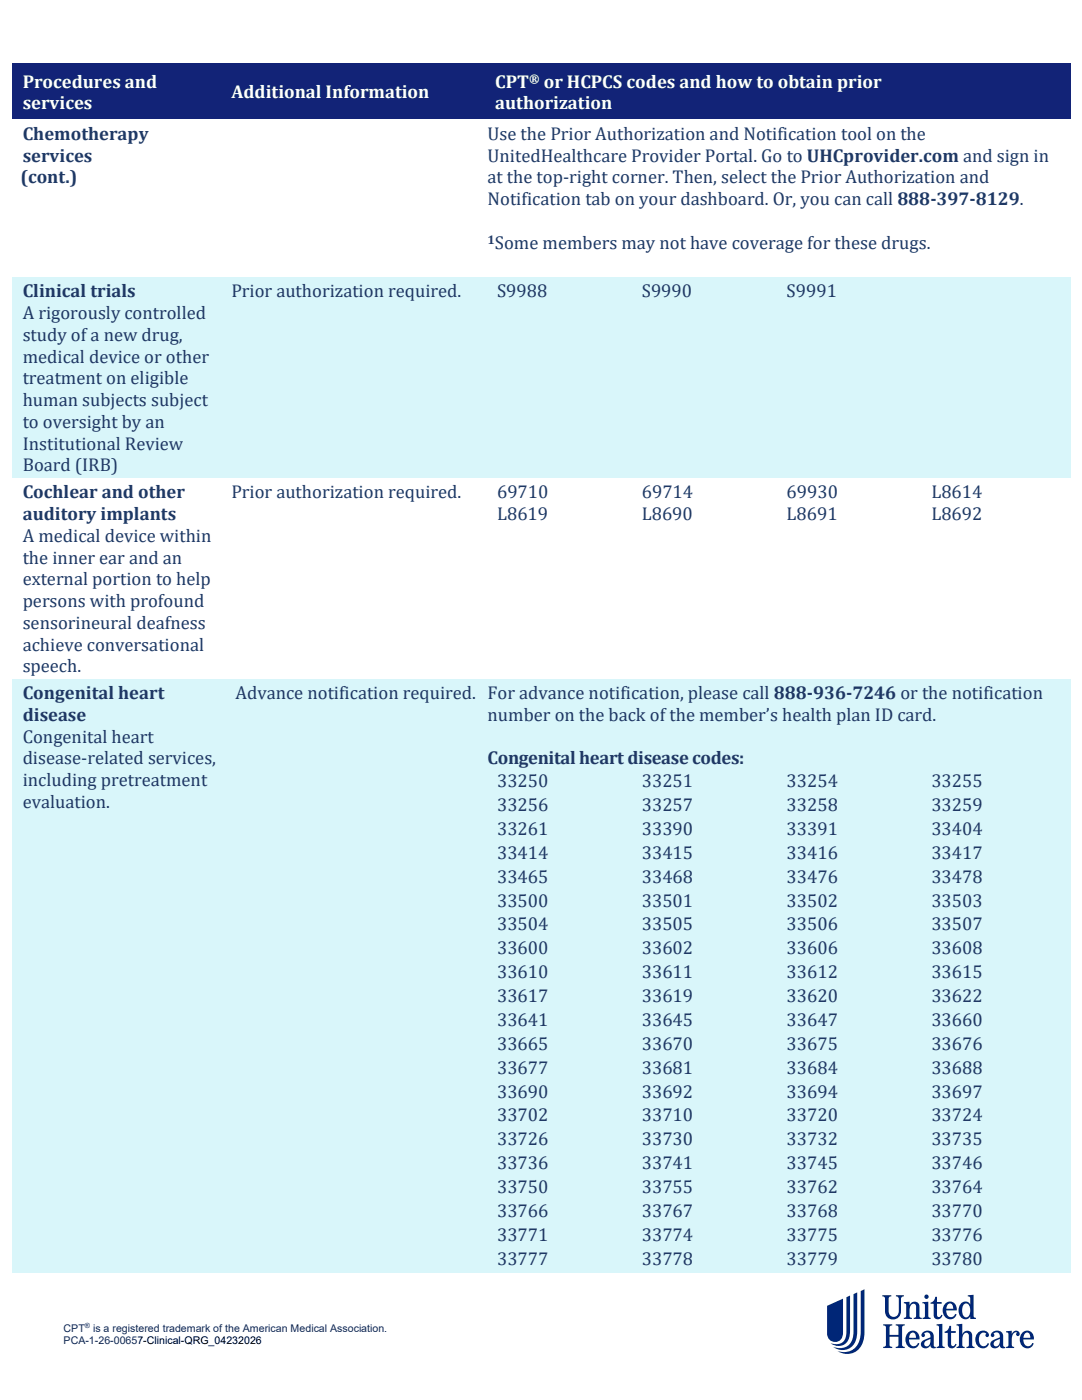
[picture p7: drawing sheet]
<svg xmlns="http://www.w3.org/2000/svg" width="216mm" height="279mm" viewBox="0 0 216 279" stroke-linecap="round" stroke-linejoin="round" font-family="sans-serif">
<g fill="#002677">
<path d="M176.1 258.5h1.8v.2a.45 .45 0 0 0-.6 .5v2.4a1.04 1.04 0 0 0 1 1.2 1.04 1.04 0 0 0 1-1.2v-2.4a.51 .51 0 0 0-.5-.5v-.2h1.6v.2a.51 .51 0 0 0-.6 .5v2.5a1.59 1.59 0 0 1-1.6 1.6 1.59 1.59 0 0 1-1.6-1.6v-2.5a.45 .45 0 0 0-.5-.5z"/>
<path d="M176.2 264.3h1.8v.2a.45 .45 0 0 0-.5 .4v1.5h1.8v-1.5a.44 .44 0 0 0-.6-.4v-.2h1.8v.2a.44 .44 0 0 0-.5 .4v3.5a.44 .44 0 0 0 .5 .4v.2h-1.8v-.2a.44 .44 0 0 0 .6-.4v-1.6h-1.8v1.6a.45 .45 0 0 0 .5 .4v.2h-1.8v-.2a.45 .45 0 0 0 .6-.4v-3.5a.45 .45 0 0 0-.6-.4z"/>
<path d="M180.3 259.9l1.2-.1v.7a1 1 0 0 1 1.1-.7 1 1 0 0 1 .9 .9v1.9a.39 .39 0 0 0 .4 .4v.2h-1.6v-.2a.39 .39 0 0 0 .5-.4v-1.8a.58 .58 0 0 0-.5-.6 .58 .58 0 0 0-.6 .5l-.2 .3a2.06 2.06 0 0 0 .2 1.9l.3 .1v.2h-1.7v-.2a.39 .39 0 0 0 .5-.4v-2.1l-.1-.3-.4-.1z"/>
<path d="M186.6 258.8h.4v1.1h.9v.3h-.9v2.2l.1 .4a.48 .48 0 0 0 .7-.4l.3 .1a.88 .88 0 0 1-.9 .8 .88 .88 0 0 1-.9-.8v-2.3h-.6v-.2a1.21 1.21 0 0 0 .9-1.2z"/>
<path d="M184 259.9l1.2-.1v2.8a.39 .39 0 0 0 .5 .4v.2h-1.6v-.2a.39 .39 0 0 0 .5-.4l-.1-2.3-.5-.2z"/>
<path d="M200.7 265.7l1.2-.1v.7a.77 .77 0 0 1 .8-.7 .77 .77 0 0 1 .7 .9 .36 .36 0 0 1-.5 0 .36 .36 0 0 1 0-.5 .75 .75 0 0 0-1 .8 2.08 2.08 0 0 0 .2 1.9l.3 .1v.2h-1.7v-.2l.3-.1 .2-.3v-2.1l-.1-.3-.4-.1z"/>
<path d="M189.4 264.6h.4v1h.9v.4h-.9v2.2l.1 .4a.48 .48 0 0 0 .7-.4l.3 .1a.88 .88 0 0 1-.9 .8 .88 .88 0 0 1-.9-.8v-2.3h-.6v-.2a1.22 1.22 0 0 0 .9-1.2z"/>
<path d="M195 266.1a1.22 1.22 0 0 1 1.4-.6 1.22 1.22 0 0 1 .9 1.2 .36 .36 0 0 1-.6 0 .36 .36 0 0 1 .1-.5l-.1-.1a.88 .88 0 0 0-1.3 .8 1.22 1.22 0 0 0 1.2 1.7l.5-.5h.3a1.39 1.39 0 0 1-1.5 1 1.39 1.39 0 0 1-1.2-1.3 2.02 2.02 0 0 1 .3-1.7z"/>
<path d="M186.9 264.3l1.1-.1v4.2l.2 .3 .3 .1v.2h-1.6v-.2l.3-.1 .2-.3v-3.5l-.2-.3-.3-.1z"/>
<path d="M190.9 264.3l1.1-.1v2.1a1 1 0 0 1 1.1-.7 1 1 0 0 1 .9 .9v1.9l.2 .3 .3 .1v.2h-1.7v-.2l.4-.1 .1-.3v-1.8a.58 .58 0 0 0-.5-.6 .58 .58 0 0 0-.6 .5l-.1 .3a2.06 2.06 0 0 0 .1 1.9l.3 .1v.2h-1.6v-.2l.3-.1 .1-.3v-3.5l-.1-.3-.3-.1z"/>
<path d="M165 260.6v5.5a1.61 1.61 0 0 0 1.7 1.7 1.61 1.61 0 0 0 1.5-1.9v-6.7zM168.9 258.9l.7-.3v7a2.5 2.5 0 0 1-2.3 3l-.8-.1-.8-.4a2.2 2.2 0 0 0 2.3-.2 2.2 2.2 0 0 0 .9-2.2zM170.3 258.3l.7-.4v7.8a3.1 3.1 0 0 1-2.9 3.7l-.8-.1-1.1-.5a2.85 2.85 0 0 0 3.1-.3 2.85 2.85 0 0 0 1-2.8zM171.7 257.7l.8-.4v8.6a4 4 0 0 1-2.7 4.2h-1.6l-1.1-.5a3.4 3.4 0 0 0 4.6-2.9z"/>
<path d="M189.1 260.4a.55 .55 0 0 1 .9 0l.2 .8h-1.4zM188.5 260.3a1.77 1.77 0 0 0-.3 2 1.77 1.77 0 0 0 1.8 .9 1.31 1.31 0 0 0 .9-.9l-.3-.1a.88 .88 0 0 1-1 .7 .88 .88 0 0 1-.7-.9l-.1-.5h2.1a1.39 1.39 0 0 0-.7-1.6 1.39 1.39 0 0 0-1.7 .4z"/>
<path d="M192.3 260.4a.76 .76 0 0 1 .9-.2 .76 .76 0 0 1 .4 .9 1.37 1.37 0 0 1-.8 1.8 1.39 1.39 0 0 1-.8-1.9zM193.1 258.5v.2l.5 .2v1.4a1.23 1.23 0 0 0-1.4-.5 1.23 1.23 0 0 0-.9 1.3 1.55 1.55 0 0 0 .3 1.6 1.55 1.55 0 0 0 1.6 .4l.4-.4v.5h1.1v-.2a.39 .39 0 0 1-.4-.4v-4.2z"/>
<path d="M204.5 266.2a.55 .55 0 0 1 .9 0l.2 .8h-1.4zM203.9 266.1a1.77 1.77 0 0 0-.3 2 1.77 1.77 0 0 0 1.8 .9 1.31 1.31 0 0 0 .9-.9l-.3-.1a.88 .88 0 0 1-1 .7 .88 .88 0 0 1-.8-.9v-.5h2.1a1.39 1.39 0 0 0-.7-1.6 1.39 1.39 0 0 0-1.7 .4z"/>
<path d="M198.5 267.7l1-.5a1.21 1.21 0 0 1-.7 1.5 .54 .54 0 0 1-.5-.4 .54 .54 0 0 1 .2-.6zM197.9 265.9a.54 .54 0 0 0 0 .9 .36 .36 0 0 0 .5-.1 .36 .36 0 0 0-.2-.5 .74 .74 0 0 1 1-.2 .74 .74 0 0 1 .3 .9 2.7 2.7 0 0 0-1.9 1.1 .96 .96 0 0 0 .7 1.1 .96 .96 0 0 0 1.2-.7v.1a.72 .72 0 0 0 1.1 .5v-.2h-.3l-.1-.3v-1.8a1.28 1.28 0 0 0-.9-1.1 1.28 1.28 0 0 0-1.4 .3z"/>
<path d="M184.6 267.7l1.1-.5a1.21 1.21 0 0 1-.8 1.5 .54 .54 0 0 1-.5-.4 .54 .54 0 0 1 .2-.6zM184.1 265.9a.54 .54 0 0 0-.1 .9 .36 .36 0 0 0 .5-.1 .36 .36 0 0 0-.1-.5 .74 .74 0 0 1 .9-.2 .74 .74 0 0 1 .4 .9 2.73 2.73 0 0 0-1.9 1.1 .96 .96 0 0 0 .7 1.1 .96 .96 0 0 0 1.2-.7v.1a.72 .72 0 0 0 1 .5v-.2h-.2l-.2-.3v-1.8a1.27 1.27 0 0 0-.8-1.1 1.27 1.27 0 0 0-1.4 .3z"/>
<path d="M181.6 266.2a.55 .55 0 0 1 1 0l.2 .8h-1.4zM181.1 266.1a1.77 1.77 0 0 0-.3 2 1.77 1.77 0 0 0 1.8 .9 1.32 1.32 0 0 0 .8-.9l-.2-.1a.88 .88 0 0 1-1 .7 .88 .88 0 0 1-.8-.9v-.5h2.1a1.39 1.39 0 0 0-.7-1.6 1.39 1.39 0 0 0-1.7 .4z"/>
<circle cx="184.9" cy="258.8" r=".44"/>
</g>
<g fill="#122377">
<path d="M2.5 12.7h41.6v11.2h-41.6z" fill-rule="evenodd"/>
<path d="M3.3 13.9h40.1v4.4h-40.1z" fill-rule="evenodd"/>
<path d="M3.3 18.3h40.1v4.3h-40.1z" fill-rule="evenodd"/>
<path d="M44.1 12.7h52.4v11.2h-52.4z" fill-rule="evenodd"/>
<path d="M44.9 16.1h50.9v4.4h-50.9z" fill-rule="evenodd"/>
<path d="M96.5 12.7h117.1v11.2h-117.1z" fill-rule="evenodd"/>
<path d="M97.3 13.9h115.5v4.4h-115.5z" fill-rule="evenodd"/>
<path d="M97.3 18.3h115.5v4.3h-115.5z" fill-rule="evenodd"/>
<path d="M2.5 12.7h41.6v.5h-41.6z" fill-rule="evenodd"/>
<path d="M44.1 12.7h52.4v.5h-52.4z" fill-rule="evenodd"/>
<path d="M96.5 12.7h117.1v.5h-117.1z" fill-rule="evenodd"/>
<path d="M2.5 23.4h41.6v.5h-41.6z" fill-rule="evenodd"/>
<path d="M44.1 23.4h52.4v.5h-52.4z" fill-rule="evenodd"/>
<path d="M96.5 23.4h117.1v.5h-117.1z" fill-rule="evenodd"/>
</g>
<g fill="#fff">
<path d="M2.5 23.9h41.6v31.4h-41.6z" fill-rule="evenodd"/>
<path d="M3.3 28.7h40.1v4.4h-40.1z" fill-rule="evenodd"/>
<path d="M3.3 33.1h40.1v4.3h-40.1z" fill-rule="evenodd"/>
<path d="M3.3 37.4h40.1v4.4h-40.1z" fill-rule="evenodd"/>
<path d="M3.3 41.8h40.1v4.3h-40.1z" fill-rule="evenodd"/>
<path d="M3.3 46.1h40.1v4.3h-40.1z" fill-rule="evenodd"/>
<path d="M44.1 23.9h52.4v31.4h-52.4z" fill-rule="evenodd"/>
<path d="M96.5 23.9h117.1v31.4h-117.1z" fill-rule="evenodd"/>
<path d="M97.3 28.7h115.5v4.4h-115.5z" fill-rule="evenodd"/>
<path d="M97.3 33.1h115.5v4.3h-115.5z" fill-rule="evenodd"/>
<path d="M97.3 37.4h115.5v4.4h-115.5z" fill-rule="evenodd"/>
<path d="M97.3 41.8h115.5v4.3h-115.5z" fill-rule="evenodd"/>
<path d="M97.3 46.1h115.5v4.3h-115.5z" fill-rule="evenodd"/>
<path d="M2.5 23.9h41.6v.5h-41.6z" fill-rule="evenodd"/>
<path d="M44.1 23.9h52.4v.5h-52.4z" fill-rule="evenodd"/>
<path d="M96.5 23.9h117.1v.5h-117.1z" fill-rule="evenodd"/>
<path d="M2.5 54.8h41.6v.5h-41.6z" fill-rule="evenodd"/>
<path d="M44.1 54.8h52.4v.5h-52.4z" fill-rule="evenodd"/>
<path d="M96.5 54.8h117.1v.5h-117.1z" fill-rule="evenodd"/>
</g>
<g fill="#fff">
<path d="M3.3 24.4h40.1v4.3h-40.1z"/>
<path d="M3.3 50.4h40.1v4.4h-40.1z"/>
<path d="M97.3 24.4h115.5v4.3h-115.5z"/>
</g>
<g fill="#d9f6fa">
<path d="M2.5 55.3h41.6v40.1h-41.6z" fill-rule="evenodd"/>
<path d="M3.3 60.2h40.1v4.3h-40.1z" fill-rule="evenodd"/>
<path d="M3.3 64.5h40.1v4.3h-40.1z" fill-rule="evenodd"/>
<path d="M3.3 68.8h40.1v4.4h-40.1z" fill-rule="evenodd"/>
<path d="M3.3 73.2h40.1v4.3h-40.1z" fill-rule="evenodd"/>
<path d="M3.3 77.5h40.1v4.4h-40.1z" fill-rule="evenodd"/>
<path d="M3.3 81.9h40.1v4.3h-40.1z" fill-rule="evenodd"/>
<path d="M3.3 86.2h40.1v4.4h-40.1z" fill-rule="evenodd"/>
<path d="M44.1 55.3h52.4v40.1h-52.4z" fill-rule="evenodd"/>
<path d="M96.5 55.3h117.1v40.1h-117.1z" fill-rule="evenodd"/>
<path d="M97.3 55.8h28.9v4.4h-28.9z" fill-rule="evenodd"/>
<path d="M126.2 55.8h28.8v4.4h-28.8z" fill-rule="evenodd"/>
<path d="M155 55.8h28.9v4.4h-28.9z" fill-rule="evenodd"/>
<path d="M183.9 55.8h28.9v4.4h-28.9z" fill-rule="evenodd"/>
<path d="M2.5 55.3h41.6v.5h-41.6z" fill-rule="evenodd"/>
<path d="M44.1 55.3h52.4v.5h-52.4z" fill-rule="evenodd"/>
<path d="M96.5 55.3h117.1v.5h-117.1z" fill-rule="evenodd"/>
<path d="M2.5 94.9h41.6v.5h-41.6z" fill-rule="evenodd"/>
<path d="M44.1 94.9h52.4v.5h-52.4z" fill-rule="evenodd"/>
<path d="M96.5 94.9h117.1v.5h-117.1z" fill-rule="evenodd"/>
</g>
<g fill="#d9f6fa">
<path d="M3.3 55.8h40.1v4.4h-40.1z"/>
<path d="M3.3 90.6h40.1v4.3h-40.1z"/>
<path d="M44.9 55.8h50.9v4.4h-50.9z"/>
<path d="M99.2 55.8h25v4.4h-25z"/>
<path d="M128.1 55.8h25v4.4h-25z"/>
<path d="M157 55.8h25v4.4h-25z"/>
</g>
<g fill="#fff">
<path d="M2.5 95.4h41.6v40.1h-41.6z" fill-rule="evenodd"/>
<path d="M3.3 100.3h40.1v4.3h-40.1z" fill-rule="evenodd"/>
<path d="M3.3 104.6h40.1v4.3h-40.1z" fill-rule="evenodd"/>
<path d="M3.3 108.9h40.1v4.4h-40.1z" fill-rule="evenodd"/>
<path d="M3.3 113.3h40.1v4.3h-40.1z" fill-rule="evenodd"/>
<path d="M3.3 117.6h40.1v4.4h-40.1z" fill-rule="evenodd"/>
<path d="M3.3 122h40.1v4.3h-40.1z" fill-rule="evenodd"/>
<path d="M3.3 126.3h40.1v4.4h-40.1z" fill-rule="evenodd"/>
<path d="M44.1 95.4h52.4v40.1h-52.4z" fill-rule="evenodd"/>
<path d="M96.5 95.4h117.1v40.1h-117.1z" fill-rule="evenodd"/>
<path d="M97.3 95.9h28.9v4.4h-28.9z" fill-rule="evenodd"/>
<path d="M126.2 95.9h28.8v4.4h-28.8z" fill-rule="evenodd"/>
<path d="M155 95.9h28.9v4.4h-28.9z" fill-rule="evenodd"/>
<path d="M183.9 95.9h28.9v4.4h-28.9z" fill-rule="evenodd"/>
<path d="M97.3 100.3h28.9v4.3h-28.9z" fill-rule="evenodd"/>
<path d="M126.2 100.3h28.8v4.3h-28.8z" fill-rule="evenodd"/>
<path d="M155 100.3h28.9v4.3h-28.9z" fill-rule="evenodd"/>
<path d="M183.9 100.3h28.9v4.3h-28.9z" fill-rule="evenodd"/>
<path d="M97.3 104.6h28.9v.4h-28.9z" fill-rule="evenodd"/>
<path d="M126.2 104.6h28.8v.4h-28.8z" fill-rule="evenodd"/>
<path d="M155 104.6h28.9v.4h-28.9z" fill-rule="evenodd"/>
<path d="M183.9 104.6h28.9v.4h-28.9z" fill-rule="evenodd"/>
<path d="M2.5 95.4h41.6v.5h-41.6z" fill-rule="evenodd"/>
<path d="M44.1 95.4h52.4v.5h-52.4z" fill-rule="evenodd"/>
<path d="M96.5 95.4h117.1v.5h-117.1z" fill-rule="evenodd"/>
<path d="M2.5 135h41.6v.5h-41.6z" fill-rule="evenodd"/>
<path d="M44.1 135h52.4v.5h-52.4z" fill-rule="evenodd"/>
<path d="M96.5 135h117.1v.5h-117.1z" fill-rule="evenodd"/>
</g>
<g fill="#fff">
<path d="M3.3 95.9h40.1v4.4h-40.1z"/>
<path d="M3.3 130.7h40.1v4.3h-40.1z"/>
<path d="M44.9 95.9h50.9v4.4h-50.9z"/>
<path d="M99.2 95.9h25v4.4h-25z"/>
<path d="M128.1 95.9h25v4.4h-25z"/>
<path d="M157 95.9h25v4.4h-25z"/>
<path d="M185.8 95.9h25.1v4.4h-25.1z"/>
<path d="M99.2 100.3h25v4.3h-25z"/>
<path d="M128.1 100.3h25v4.3h-25z"/>
<path d="M157 100.3h25v4.3h-25z"/>
<path d="M185.8 100.3h25.1v4.3h-25.1z"/>
</g>
<g fill="#d9f6fa">
<path d="M2.5 135.5h41.6v118.4h-41.6z" fill-rule="evenodd"/>
<path d="M3.3 140.4h40.1v4.3h-40.1z" fill-rule="evenodd"/>
<path d="M3.3 144.7h40.1v4.4h-40.1z" fill-rule="evenodd"/>
<path d="M3.3 149.1h40.1v4.3h-40.1z" fill-rule="evenodd"/>
<path d="M3.3 153.4h40.1v4.3h-40.1z" fill-rule="evenodd"/>
<path d="M3.3 157.7h40.1v4.4h-40.1z" fill-rule="evenodd"/>
<path d="M3.3 162.1h40.1v4.3h-40.1z" fill-rule="evenodd"/>
<path d="M3.3 166.4h40.1v4.4h-40.1z" fill-rule="evenodd"/>
<path d="M3.3 170.8h40.1v4.3h-40.1z" fill-rule="evenodd"/>
<path d="M3.3 175.1h40.1v4.4h-40.1z" fill-rule="evenodd"/>
<path d="M3.3 179.5h40.1v4.3h-40.1z" fill-rule="evenodd"/>
<path d="M3.3 183.8h40.1v4.4h-40.1z" fill-rule="evenodd"/>
<path d="M3.3 188.2h40.1v4.3h-40.1z" fill-rule="evenodd"/>
<path d="M3.3 192.5h40.1v4.3h-40.1z" fill-rule="evenodd"/>
<path d="M3.3 196.8h40.1v4.4h-40.1z" fill-rule="evenodd"/>
<path d="M3.3 201.2h40.1v4.3h-40.1z" fill-rule="evenodd"/>
<path d="M3.3 205.5h40.1v4.3h-40.1z" fill-rule="evenodd"/>
<path d="M3.3 209.8h40.1v4.4h-40.1z" fill-rule="evenodd"/>
<path d="M3.3 214.2h40.1v4.3h-40.1z" fill-rule="evenodd"/>
<path d="M3.3 218.5h40.1v4.4h-40.1z" fill-rule="evenodd"/>
<path d="M3.3 222.9h40.1v4.3h-40.1z" fill-rule="evenodd"/>
<path d="M3.3 227.2h40.1v4.4h-40.1z" fill-rule="evenodd"/>
<path d="M3.3 231.6h40.1v4.3h-40.1z" fill-rule="evenodd"/>
<path d="M3.3 235.9h40.1v4.4h-40.1z" fill-rule="evenodd"/>
<path d="M3.3 240.3h40.1v4.3h-40.1z" fill-rule="evenodd"/>
<path d="M3.3 244.6h40.1v4.3h-40.1z" fill-rule="evenodd"/>
<path d="M44.1 135.5h52.4v118.4h-52.4z" fill-rule="evenodd"/>
<path d="M96.5 135.5h117.1v118.4h-117.1z" fill-rule="evenodd"/>
<path d="M97.3 140.4h115.5v4.3h-115.5z" fill-rule="evenodd"/>
<path d="M97.3 144.7h115.5v4.4h-115.5z" fill-rule="evenodd"/>
<path d="M97.3 149.1h115.5v4.3h-115.5z" fill-rule="evenodd"/>
<path d="M97.3 153.4h28.9v4.8h-28.9z" fill-rule="evenodd"/>
<path d="M99.2 153.6h25v4.3h-25z" fill-rule="evenodd"/>
<path d="M126.2 153.4h28.8v4.8h-28.8z" fill-rule="evenodd"/>
<path d="M128.1 153.6h25v4.3h-25z" fill-rule="evenodd"/>
<path d="M155 153.4h28.9v4.8h-28.9z" fill-rule="evenodd"/>
<path d="M157 153.6h25v4.3h-25z" fill-rule="evenodd"/>
<path d="M183.9 153.4h28.9v4.8h-28.9z" fill-rule="evenodd"/>
<path d="M185.8 153.6h25.1v4.3h-25.1z" fill-rule="evenodd"/>
<path d="M97.3 158.2h28.9v4.7h-28.9z" fill-rule="evenodd"/>
<path d="M126.2 158.2h28.8v4.7h-28.8z" fill-rule="evenodd"/>
<path d="M155 158.2h28.9v4.7h-28.9z" fill-rule="evenodd"/>
<path d="M183.9 158.2h28.9v4.7h-28.9z" fill-rule="evenodd"/>
<path d="M97.3 162.9h28.9v4.8h-28.9z" fill-rule="evenodd"/>
<path d="M99.2 163.1h25v4.4h-25z" fill-rule="evenodd"/>
<path d="M126.2 162.9h28.8v4.8h-28.8z" fill-rule="evenodd"/>
<path d="M128.1 163.1h25v4.4h-25z" fill-rule="evenodd"/>
<path d="M155 162.9h28.9v4.8h-28.9z" fill-rule="evenodd"/>
<path d="M157 163.1h25v4.4h-25z" fill-rule="evenodd"/>
<path d="M183.9 162.9h28.9v4.8h-28.9z" fill-rule="evenodd"/>
<path d="M185.8 163.1h25.1v4.4h-25.1z" fill-rule="evenodd"/>
<path d="M97.3 167.7h28.9v4.7h-28.9z" fill-rule="evenodd"/>
<path d="M126.2 167.7h28.8v4.7h-28.8z" fill-rule="evenodd"/>
<path d="M155 167.7h28.9v4.7h-28.9z" fill-rule="evenodd"/>
<path d="M183.9 167.7h28.9v4.7h-28.9z" fill-rule="evenodd"/>
<path d="M97.3 172.4h28.9v4.8h-28.9z" fill-rule="evenodd"/>
<path d="M99.2 172.7h25v4.3h-25z" fill-rule="evenodd"/>
<path d="M126.2 172.4h28.8v4.8h-28.8z" fill-rule="evenodd"/>
<path d="M128.1 172.7h25v4.3h-25z" fill-rule="evenodd"/>
<path d="M155 172.4h28.9v4.8h-28.9z" fill-rule="evenodd"/>
<path d="M157 172.7h25v4.3h-25z" fill-rule="evenodd"/>
<path d="M183.9 172.4h28.9v4.8h-28.9z" fill-rule="evenodd"/>
<path d="M185.8 172.7h25.1v4.3h-25.1z" fill-rule="evenodd"/>
<path d="M97.3 177.2h28.9v4.8h-28.9z" fill-rule="evenodd"/>
<path d="M126.2 177.2h28.8v4.8h-28.8z" fill-rule="evenodd"/>
<path d="M155 177.2h28.9v4.8h-28.9z" fill-rule="evenodd"/>
<path d="M183.9 177.2h28.9v4.8h-28.9z" fill-rule="evenodd"/>
<path d="M97.3 182h28.9v4.7h-28.9z" fill-rule="evenodd"/>
<path d="M99.2 182.2h25v4.3h-25z" fill-rule="evenodd"/>
<path d="M126.2 182h28.8v4.7h-28.8z" fill-rule="evenodd"/>
<path d="M128.1 182.2h25v4.3h-25z" fill-rule="evenodd"/>
<path d="M155 182h28.9v4.7h-28.9z" fill-rule="evenodd"/>
<path d="M157 182.2h25v4.3h-25z" fill-rule="evenodd"/>
<path d="M183.9 182h28.9v4.7h-28.9z" fill-rule="evenodd"/>
<path d="M185.8 182.2h25.1v4.3h-25.1z" fill-rule="evenodd"/>
<path d="M97.3 186.7h28.9v4.8h-28.9z" fill-rule="evenodd"/>
<path d="M126.2 186.7h28.8v4.8h-28.8z" fill-rule="evenodd"/>
<path d="M155 186.7h28.9v4.8h-28.9z" fill-rule="evenodd"/>
<path d="M183.9 186.7h28.9v4.8h-28.9z" fill-rule="evenodd"/>
<path d="M97.3 191.5h28.9v4.8h-28.9z" fill-rule="evenodd"/>
<path d="M99.2 191.7h25v4.3h-25z" fill-rule="evenodd"/>
<path d="M126.2 191.5h28.8v4.8h-28.8z" fill-rule="evenodd"/>
<path d="M128.1 191.7h25v4.3h-25z" fill-rule="evenodd"/>
<path d="M155 191.5h28.9v4.8h-28.9z" fill-rule="evenodd"/>
<path d="M157 191.7h25v4.3h-25z" fill-rule="evenodd"/>
<path d="M183.9 191.5h28.9v4.8h-28.9z" fill-rule="evenodd"/>
<path d="M185.8 191.7h25.1v4.3h-25.1z" fill-rule="evenodd"/>
<path d="M97.3 196.3h28.9v4.7h-28.9z" fill-rule="evenodd"/>
<path d="M126.2 196.3h28.8v4.7h-28.8z" fill-rule="evenodd"/>
<path d="M155 196.3h28.9v4.7h-28.9z" fill-rule="evenodd"/>
<path d="M183.9 196.3h28.9v4.7h-28.9z" fill-rule="evenodd"/>
<path d="M97.3 201h28.9v4.8h-28.9z" fill-rule="evenodd"/>
<path d="M99.2 201.2h25v4.4h-25z" fill-rule="evenodd"/>
<path d="M126.2 201h28.8v4.8h-28.8z" fill-rule="evenodd"/>
<path d="M128.1 201.2h25v4.4h-25z" fill-rule="evenodd"/>
<path d="M155 201h28.9v4.8h-28.9z" fill-rule="evenodd"/>
<path d="M157 201.2h25v4.4h-25z" fill-rule="evenodd"/>
<path d="M183.9 201h28.9v4.8h-28.9z" fill-rule="evenodd"/>
<path d="M185.8 201.2h25.1v4.4h-25.1z" fill-rule="evenodd"/>
<path d="M97.3 205.8h28.9v4.7h-28.9z" fill-rule="evenodd"/>
<path d="M126.2 205.8h28.8v4.7h-28.8z" fill-rule="evenodd"/>
<path d="M155 205.8h28.9v4.7h-28.9z" fill-rule="evenodd"/>
<path d="M183.9 205.8h28.9v4.7h-28.9z" fill-rule="evenodd"/>
<path d="M97.3 210.5h28.9v4.8h-28.9z" fill-rule="evenodd"/>
<path d="M99.2 210.8h25v4.3h-25z" fill-rule="evenodd"/>
<path d="M126.2 210.5h28.8v4.8h-28.8z" fill-rule="evenodd"/>
<path d="M128.1 210.8h25v4.3h-25z" fill-rule="evenodd"/>
<path d="M155 210.5h28.9v4.8h-28.9z" fill-rule="evenodd"/>
<path d="M157 210.8h25v4.3h-25z" fill-rule="evenodd"/>
<path d="M183.9 210.5h28.9v4.8h-28.9z" fill-rule="evenodd"/>
<path d="M185.8 210.8h25.1v4.3h-25.1z" fill-rule="evenodd"/>
<path d="M97.3 215.3h28.9v4.8h-28.9z" fill-rule="evenodd"/>
<path d="M126.2 215.3h28.8v4.8h-28.8z" fill-rule="evenodd"/>
<path d="M155 215.3h28.9v4.8h-28.9z" fill-rule="evenodd"/>
<path d="M183.9 215.3h28.9v4.8h-28.9z" fill-rule="evenodd"/>
<path d="M97.3 220.1h28.9v4.7h-28.9z" fill-rule="evenodd"/>
<path d="M99.2 220.3h25v4.3h-25z" fill-rule="evenodd"/>
<path d="M126.2 220.1h28.8v4.7h-28.8z" fill-rule="evenodd"/>
<path d="M128.1 220.3h25v4.3h-25z" fill-rule="evenodd"/>
<path d="M155 220.1h28.9v4.7h-28.9z" fill-rule="evenodd"/>
<path d="M157 220.3h25v4.3h-25z" fill-rule="evenodd"/>
<path d="M183.9 220.1h28.9v4.7h-28.9z" fill-rule="evenodd"/>
<path d="M185.8 220.3h25.1v4.3h-25.1z" fill-rule="evenodd"/>
<path d="M97.3 224.8h28.9v4.8h-28.9z" fill-rule="evenodd"/>
<path d="M126.2 224.8h28.8v4.8h-28.8z" fill-rule="evenodd"/>
<path d="M155 224.8h28.9v4.8h-28.9z" fill-rule="evenodd"/>
<path d="M183.9 224.8h28.9v4.8h-28.9z" fill-rule="evenodd"/>
<path d="M97.3 229.6h28.9v4.8h-28.9z" fill-rule="evenodd"/>
<path d="M99.2 229.8h25v4.3h-25z" fill-rule="evenodd"/>
<path d="M126.2 229.6h28.8v4.8h-28.8z" fill-rule="evenodd"/>
<path d="M128.1 229.8h25v4.3h-25z" fill-rule="evenodd"/>
<path d="M155 229.6h28.9v4.8h-28.9z" fill-rule="evenodd"/>
<path d="M157 229.8h25v4.3h-25z" fill-rule="evenodd"/>
<path d="M183.9 229.6h28.9v4.8h-28.9z" fill-rule="evenodd"/>
<path d="M185.8 229.8h25.1v4.3h-25.1z" fill-rule="evenodd"/>
<path d="M97.3 234.4h28.9v4.7h-28.9z" fill-rule="evenodd"/>
<path d="M126.2 234.4h28.8v4.7h-28.8z" fill-rule="evenodd"/>
<path d="M155 234.4h28.9v4.7h-28.9z" fill-rule="evenodd"/>
<path d="M183.9 234.4h28.9v4.7h-28.9z" fill-rule="evenodd"/>
<path d="M97.3 239.1h28.9v4.8h-28.9z" fill-rule="evenodd"/>
<path d="M99.2 239.3h25v4.4h-25z" fill-rule="evenodd"/>
<path d="M126.2 239.1h28.8v4.8h-28.8z" fill-rule="evenodd"/>
<path d="M128.1 239.3h25v4.4h-25z" fill-rule="evenodd"/>
<path d="M155 239.1h28.9v4.8h-28.9z" fill-rule="evenodd"/>
<path d="M157 239.3h25v4.4h-25z" fill-rule="evenodd"/>
<path d="M183.9 239.1h28.9v4.8h-28.9z" fill-rule="evenodd"/>
<path d="M185.8 239.3h25.1v4.4h-25.1z" fill-rule="evenodd"/>
<path d="M97.3 243.9h28.9v4.7h-28.9z" fill-rule="evenodd"/>
<path d="M126.2 243.9h28.8v4.7h-28.8z" fill-rule="evenodd"/>
<path d="M155 243.9h28.9v4.7h-28.9z" fill-rule="evenodd"/>
<path d="M183.9 243.9h28.9v4.7h-28.9z" fill-rule="evenodd"/>
<path d="M99.2 248.9h25v4.3h-25z" fill-rule="evenodd"/>
<path d="M128.1 248.9h25v4.3h-25z" fill-rule="evenodd"/>
<path d="M157 248.9h25v4.3h-25z" fill-rule="evenodd"/>
<path d="M185.8 248.9h25.1v4.3h-25.1z" fill-rule="evenodd"/>
<path d="M2.5 135.5h41.6v.5h-41.6z" fill-rule="evenodd"/>
<path d="M44.1 135.5h52.4v.5h-52.4z" fill-rule="evenodd"/>
<path d="M96.5 135.5h117.1v.5h-117.1z" fill-rule="evenodd"/>
<path d="M2.5 253.4h41.6v.5h-41.6z" fill-rule="evenodd"/>
<path d="M44.1 253.4h52.4v.5h-52.4z" fill-rule="evenodd"/>
<path d="M96.5 253.4h117.1v.5h-117.1z" fill-rule="evenodd"/>
</g>
<g fill="#d9f6fa">
<path d="M3.3 136h40.1v4.4h-40.1z"/>
<path d="M44.9 136h50.9v4.4h-50.9z"/>
<path d="M97.3 136h115.5v4.4h-115.5z"/>
<path d="M99.2 158.4h25v4.3h-25z"/>
<path d="M128.1 158.4h25v4.3h-25z"/>
<path d="M157 158.4h25v4.3h-25z"/>
<path d="M185.8 158.4h25.1v4.3h-25.1z"/>
<path d="M99.2 167.9h25v4.3h-25z"/>
<path d="M128.1 167.9h25v4.3h-25z"/>
<path d="M157 167.9h25v4.3h-25z"/>
<path d="M185.8 167.9h25.1v4.3h-25.1z"/>
<path d="M99.2 177.4h25v4.4h-25z"/>
<path d="M128.1 177.4h25v4.4h-25z"/>
<path d="M157 177.4h25v4.4h-25z"/>
<path d="M185.8 177.4h25.1v4.4h-25.1z"/>
<path d="M99.2 186.9h25v4.4h-25z"/>
<path d="M128.1 186.9h25v4.4h-25z"/>
<path d="M157 186.9h25v4.4h-25z"/>
<path d="M185.8 186.9h25.1v4.4h-25.1z"/>
<path d="M99.2 196.5h25v4.3h-25z"/>
<path d="M128.1 196.5h25v4.3h-25z"/>
<path d="M157 196.5h25v4.3h-25z"/>
<path d="M185.8 196.5h25.1v4.3h-25.1z"/>
<path d="M99.2 206h25v4.3h-25z"/>
<path d="M128.1 206h25v4.3h-25z"/>
<path d="M157 206h25v4.3h-25z"/>
<path d="M185.8 206h25.1v4.3h-25.1z"/>
<path d="M99.2 215.5h25v4.4h-25z"/>
<path d="M128.1 215.5h25v4.4h-25z"/>
<path d="M157 215.5h25v4.4h-25z"/>
<path d="M185.8 215.5h25.1v4.4h-25.1z"/>
<path d="M99.2 225h25v4.4h-25z"/>
<path d="M128.1 225h25v4.4h-25z"/>
<path d="M157 225h25v4.4h-25z"/>
<path d="M185.8 225h25.1v4.4h-25.1z"/>
<path d="M99.2 234.6h25v4.3h-25z"/>
<path d="M128.1 234.6h25v4.3h-25z"/>
<path d="M157 234.6h25v4.3h-25z"/>
<path d="M185.8 234.6h25.1v4.3h-25.1z"/>
<path d="M99.2 244.1h25v4.3h-25z"/>
<path d="M128.1 244.1h25v4.3h-25z"/>
<path d="M157 244.1h25v4.3h-25z"/>
<path d="M185.8 244.1h25.1v4.3h-25.1z"/>
<path d="M97.3 248.6h28.9v4.8h-28.9z"/>
<path d="M126.2 248.6h28.8v4.8h-28.8z"/>
<path d="M155 248.6h28.9v4.8h-28.9z"/>
<path d="M183.9 248.6h28.9v4.8h-28.9z"/>
</g>
<g font-size="3.7" fill="#fff">
<text x="4.5" y="17.5">Procedures and</text>
<text x="98.8" y="17.5">CPT</text>
<text x="108.5" y="17.5">or HCPCS codes and how to obtain prior</text>
<text x="4.5" y="21.8">services</text>
<text x="46.2" y="19.6">Additional Information</text>
<text x="98.8" y="21.8">authorization</text>
</g>
<g font-size="3.7" fill="#1f3864">
<text x="4.5" y="27.9">Chemotherapy</text>
<text x="97.3" y="27.9">Use the Prior Authorization and Notification tool on the</text>
<text x="4.5" y="32.3">services</text>
<text x="97.3" y="32.3">UnitedHealthcare Provider Portal. Go to UHCprovider.com and sign in</text>
<text x="4.1" y="36.6">(cont.)</text>
<text x="97.3" y="36.6">at the top-right corner. Then, select the Prior Authorization and</text>
<text x="97.3" y="40.9">Notification tab on your dashboard. Or, you can call 888-397-8129.</text>
<text x="98.7" y="49.6">Some members may not have coverage for these drugs.</text>
<text x="4.5" y="59.3">Clinical trials</text>
<text x="46.2" y="59.3">Prior authorization required.</text>
<text x="99.2" y="59.3">S9988</text>
<text x="128.1" y="59.3">S9990</text>
<text x="157" y="59.3">S9991</text>
<text x="4.5" y="63.7">A rigorously controlled</text>
<text x="4.5" y="68">study of a new drug,</text>
<text x="4.5" y="72.3">medical device or other</text>
<text x="4.5" y="76.7">treatment on eligible</text>
<text x="4.5" y="81">human subjects subject</text>
<text x="4.5" y="85.4">to oversight by an</text>
<text x="4.5" y="89.7">Institutional Review</text>
<text x="4.5" y="94.1">Board (IRB)</text>
<text x="4.5" y="99.4">Cochlear and other</text>
<text x="46.2" y="99.4">Prior authorization required.</text>
<text x="99.2" y="99.4">69710</text>
<text x="128.1" y="99.4">69714</text>
<text x="157" y="99.4">69930</text>
<text x="185.8" y="99.4">L8614</text>
<text x="4.5" y="103.8">auditory implants</text>
<text x="99.2" y="103.8">L8619</text>
<text x="128.1" y="103.8">L8690</text>
<text x="157" y="103.8">L8691</text>
<text x="185.8" y="103.8">L8692</text>
<text x="4.5" y="108.1">A medical device within</text>
<text x="4.5" y="112.5">the inner ear and an</text>
<text x="4.5" y="116.8">external portion to help</text>
<text x="4.5" y="121.2">persons with profound</text>
<text x="4.5" y="125.5">sensorineural deafness</text>
<text x="4.5" y="129.8">achieve conversational</text>
<text x="4.5" y="134.2">speech.</text>
<text x="4.5" y="139.6">Congenital heart</text>
<text x="4.5" y="143.9">disease</text>
<text x="47" y="139.6">Advance notification required.</text>
<text x="97.3" y="139.6">For advance notification, please call 888-936-7246 or the notification</text>
<text x="97.3" y="143.9">number on the back of the member’s health plan ID card.</text>
<text x="4.5" y="148.2">Congenital heart</text>
<text x="4.5" y="152.6">disease-related services,</text>
<text x="97.3" y="152.6">Congenital heart disease codes:</text>
<text x="4.5" y="156.9">including pretreatment</text>
<text x="4.5" y="161.2">evaluation.</text>
<text x="99.2" y="157.1">33250</text>
<text x="99.2" y="161.9">33256</text>
<text x="128.1" y="157.1">33251</text>
<text x="128.1" y="161.9">33257</text>
<text x="157" y="157.1">33254</text>
<text x="157" y="161.9">33258</text>
<text x="185.8" y="157.1">33255</text>
<text x="185.8" y="161.9">33259</text>
<text x="99.2" y="166.6">33261</text>
<text x="128.1" y="166.6">33390</text>
<text x="157" y="166.6">33391</text>
<text x="185.8" y="166.6">33404</text>
<text x="99.2" y="171.4">33414</text>
<text x="128.1" y="171.4">33415</text>
<text x="157" y="171.4">33416</text>
<text x="185.8" y="171.4">33417</text>
<text x="99.2" y="176.2">33465</text>
<text x="128.1" y="176.2">33468</text>
<text x="157" y="176.2">33476</text>
<text x="185.8" y="176.2">33478</text>
<text x="99.2" y="180.9">33500</text>
<text x="99.2" y="185.7">33504</text>
<text x="128.1" y="180.9">33501</text>
<text x="128.1" y="185.7">33505</text>
<text x="157" y="180.9">33502</text>
<text x="157" y="185.7">33506</text>
<text x="185.8" y="180.9">33503</text>
<text x="185.8" y="185.7">33507</text>
<text x="99.2" y="190.5">33600</text>
<text x="128.1" y="190.5">33602</text>
<text x="157" y="190.5">33606</text>
<text x="185.8" y="190.5">33608</text>
<text x="99.2" y="195.2">33610</text>
<text x="128.1" y="195.2">33611</text>
<text x="157" y="195.2">33612</text>
<text x="185.8" y="195.2">33615</text>
<text x="99.2" y="200">33617</text>
<text x="128.1" y="200">33619</text>
<text x="157" y="200">33620</text>
<text x="185.8" y="200">33622</text>
<text x="99.2" y="204.7">33641</text>
<text x="99.2" y="209.5">33665</text>
<text x="128.1" y="204.7">33645</text>
<text x="128.1" y="209.5">33670</text>
<text x="157" y="204.7">33647</text>
<text x="157" y="209.5">33675</text>
<text x="185.8" y="204.7">33660</text>
<text x="185.8" y="209.5">33676</text>
<text x="99.2" y="214.3">33677</text>
<text x="128.1" y="214.3">33681</text>
<text x="157" y="214.3">33684</text>
<text x="185.8" y="214.3">33688</text>
<text x="99.2" y="219">33690</text>
<text x="128.1" y="219">33692</text>
<text x="157" y="219">33694</text>
<text x="185.8" y="219">33697</text>
<text x="99.2" y="223.8">33702</text>
<text x="128.1" y="223.8">33710</text>
<text x="157" y="223.8">33720</text>
<text x="185.8" y="223.8">33724</text>
<text x="99.2" y="228.6">33726</text>
<text x="99.2" y="233.3">33736</text>
<text x="128.1" y="228.6">33730</text>
<text x="128.1" y="233.3">33741</text>
<text x="157" y="228.6">33732</text>
<text x="157" y="233.3">33745</text>
<text x="185.8" y="228.6">33735</text>
<text x="185.8" y="233.3">33746</text>
<text x="99.2" y="238.1">33750</text>
<text x="128.1" y="238.1">33755</text>
<text x="157" y="238.1">33762</text>
<text x="185.8" y="238.1">33764</text>
<text x="99.2" y="242.8">33766</text>
<text x="128.1" y="242.8">33767</text>
<text x="157" y="242.8">33768</text>
<text x="185.8" y="242.8">33770</text>
<text x="99.2" y="247.6">33771</text>
<text x="128.1" y="247.6">33774</text>
<text x="157" y="247.6">33775</text>
<text x="185.8" y="247.6">33776</text>
<text x="99.2" y="252.4">33777</text>
<text x="128.1" y="252.4">33778</text>
<text x="157" y="252.4">33779</text>
<text x="185.8" y="252.4">33780</text>
</g>
<text font-size="2.5" fill="#fff" x="105.6" y="16.6">®</text>
<text font-size="2.5" fill="#1f3864" x="97.3" y="48.7">1</text>
<g font-size="2.1" fill="#222a35">
<text x="12.7" y="265.8">CPT</text>
<text x="12.7" y="268.2">PCA-1-26-00657-Clinical-QRG_04232026</text>
<text x="18.6" y="265.8">is a registered trademark of the American Medical Association.</text>
</g>
<text font-size="1.4" fill="#222a35" x="16.9" y="265.1">®</text>
</svg>
